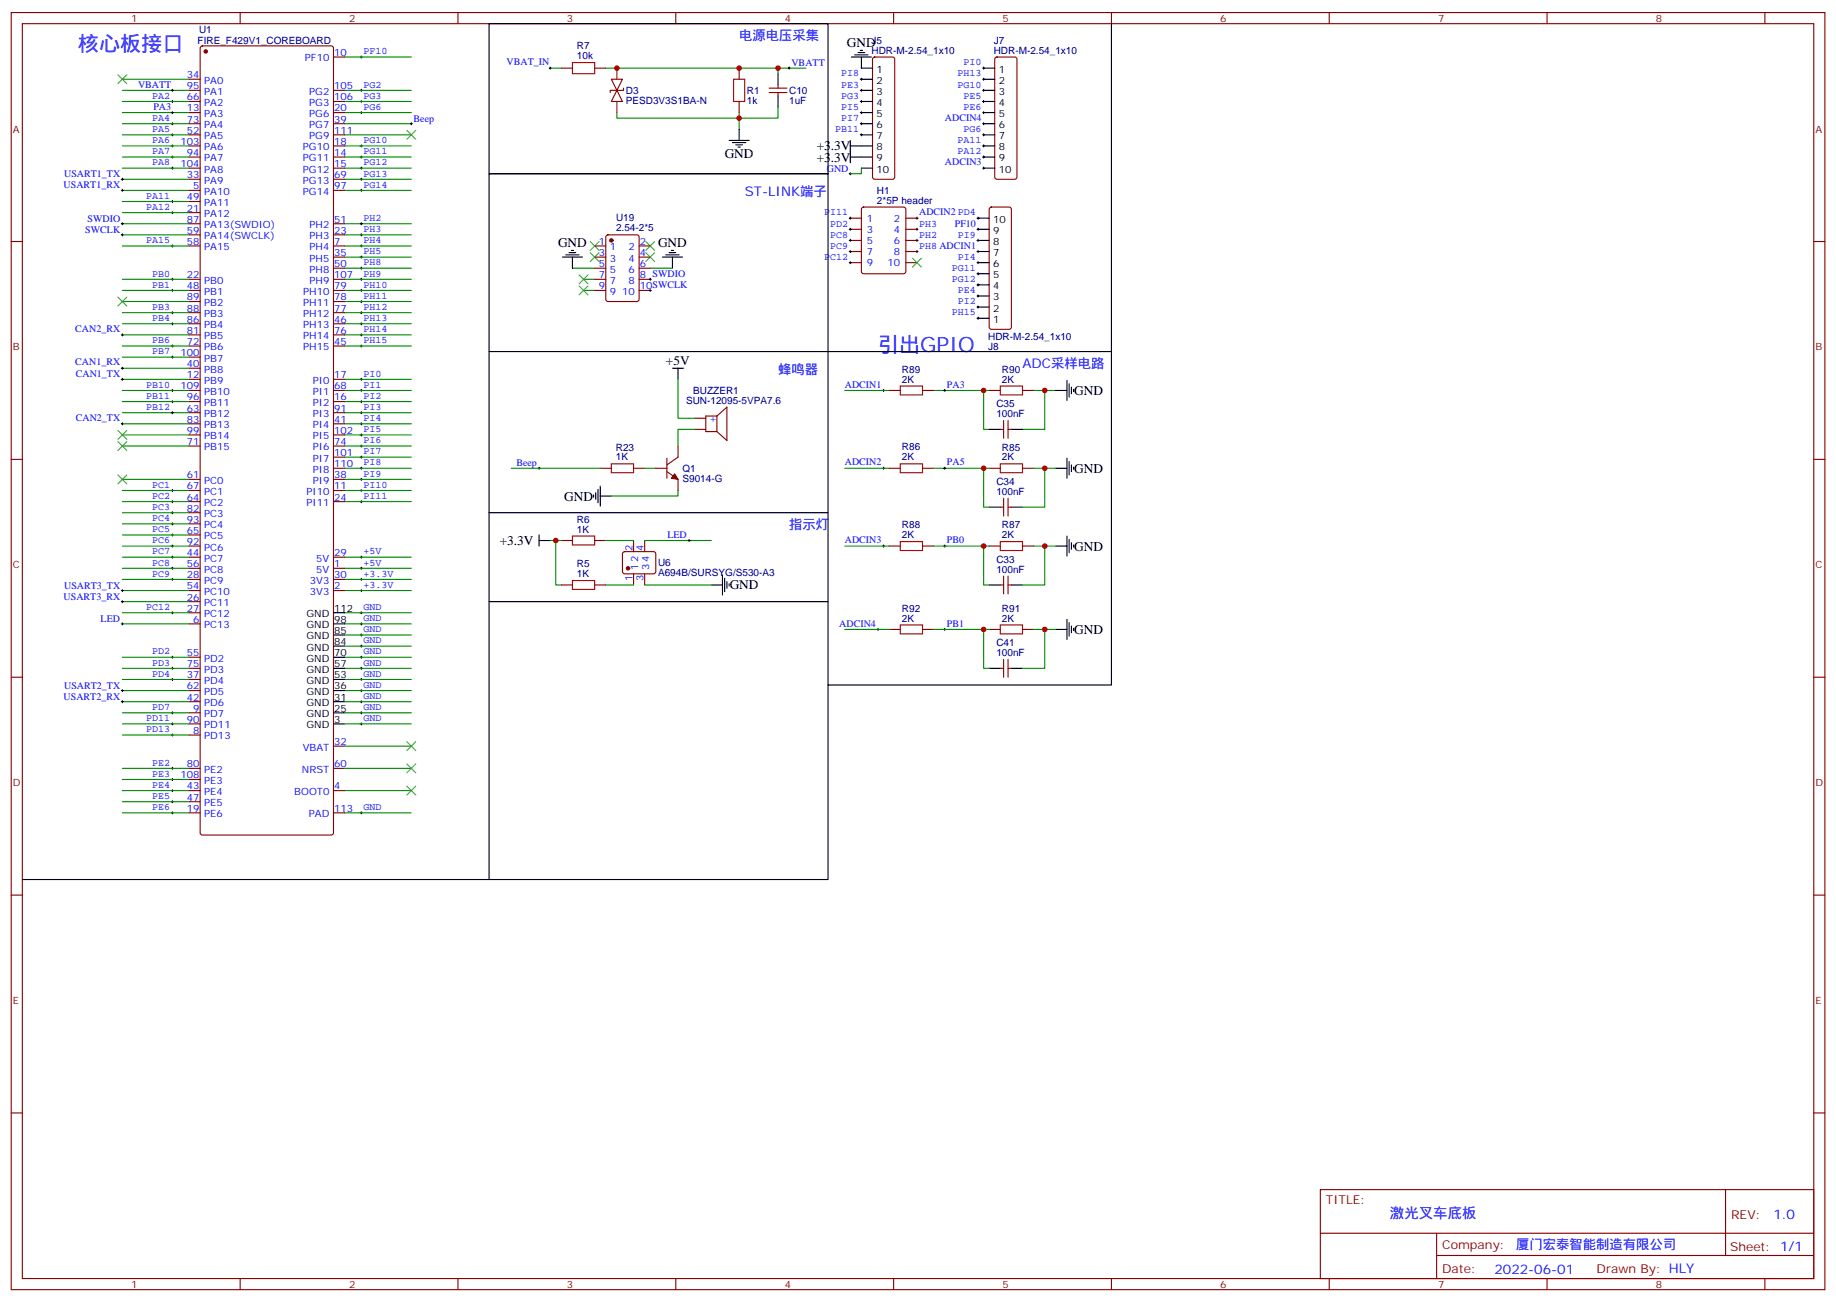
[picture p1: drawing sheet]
<svg xmlns="http://www.w3.org/2000/svg" width="583mm" height="413mm" viewBox="0 0 583 413" stroke-linecap="round" stroke-linejoin="round" font-family="sans-serif">
<g fill="none" stroke="#000" stroke-width=".32">
<path d="M114.3 18.1h.7M114.7 17.7v.8M54.4 35.7h.7M54.4 32.2h.7M54.4 28.7h.7M54.4 39.3h.7M54.7 28.3v.7M54.7 31.9v.7M54.7 35.4v.7M54.7 38.9v.7M114.3 35.7h.7M114.3 32.2h.7"/>
<path d="M114.3 28.7h.7M114.7 28.3v.7M114.7 31.9v.7M114.7 35.4v.7M130.2 39.3h.7M130.6 38.9v.7M174.3 21.6h.7M174.7 21.3v.7M250.2 21.6h.7M250.5 21.3v.7M273.1 35.7h.7M273.1 32.2h.7"/>
<path d="M273.1 28.7h.7M273.1 39.3h.7M273.1 25.2h.7M273.4 24.8v.7M273.4 28.3v.7M273.4 31.9v.7M273.4 35.4v.7M273.4 38.9v.7M311.9 35.7h.7M311.9 32.2h.7M311.9 28.7h.7M311.9 39.3h.7"/>
<path d="M311.9 21.6h.7M311.9 25.2h.7M312.2 21.3v.7M312.2 24.8v.7M312.2 28.3v.7M312.2 31.9v.7M312.2 35.4v.7M312.2 38.9v.7M38.5 56.9h.7M38.8 56.6v.7M54.4 53.4h.7M54.4 49.8h.7"/>
<path d="M54.4 46.3h.7M54.4 42.8h.7M54.7 42.4v.7M54.7 46v.7M54.7 49.5v.7M54.7 53v.7M114.3 56.9h.7M114.3 53.4h.7M114.3 49.8h.7M114.3 46.3h.7M114.7 46v.7M114.7 49.5v.7"/>
<path d="M114.7 53v.7M114.7 56.6v.7M269.6 55.1h.7M269.9 54.8v.7M273.1 42.8h.7M273.4 42.4v.7M311.9 53.4h.7M311.9 49.8h.7M311.9 46.3h.7M311.9 42.8h.7M312.2 42.4v.7M312.2 46v.7"/>
<path d="M312.2 49.5v.7M312.2 53v.7M38.5 74.5h.7M38.5 60.4h.7M38.5 71h.7M38.8 60.1v.7M38.8 70.7v.7M38.8 74.2v.7M54.4 78.1h.7M54.4 67.5h.7M54.4 64h.7M54.7 63.6v.7"/>
<path d="M54.7 67.1v.7M54.7 77.7v.7M114.3 78.1h.7M114.3 74.5h.7M114.3 60.4h.7M114.3 71h.7M114.7 60.1v.7M114.7 70.7v.7M114.7 74.2v.7M114.7 77.7v.7M269.6 69.3h.7M269.6 76.3h.7"/>
<path d="M269.6 72.8h.7M269.6 79.8h.7M269.9 68.9v.7M269.9 72.4v.7M269.9 76v.7M269.9 79.5v.7M290.7 69.3h.7M290.7 76.3h.7M290.7 72.8h.7M290.7 79.8h.7M291.1 68.9v.7M291.1 72.4v.7"/>
<path d="M291.1 76v.7M291.1 79.5v.7M310.1 69.3h.7M310.1 76.3h.7M310.1 72.8h.7M310.1 79.8h.7M310.5 68.9v.7M310.5 72.4v.7M310.5 76v.7M310.5 79.5v.7M54.4 99.2h.7M54.4 92.2h.7"/>
<path d="M54.4 88.7h.7M54.7 88.3v.7M54.7 91.8v.7M54.7 98.9v.7M114.3 99.2h.7M114.3 95.7h.7M114.3 92.2h.7M114.3 88.7h.7M114.3 85.1h.7M114.3 81.6h.7M114.7 81.2v.8M114.7 84.8v.7"/>
<path d="M114.7 88.3v.7M114.7 91.8v.7M114.7 95.4v.7M114.7 98.9v.7M206.1 92.2h.7M206.1 88.7h.7M206.4 88.3v.7M206.4 91.8v.7M269.6 83.4h.7M269.9 83v.7M310.1 83.4h.7M310.1 86.9h.7"/>
<path d="M310.1 90.4h.7M310.1 93.9h.7M310.1 97.5h.7M310.5 83v.7M310.5 86.5v.7M310.5 90.1v.7M310.5 93.6v.7M310.5 97.1v.7M38.5 106.3h.7M38.5 116.9h.7M38.8 105.9v.7M38.8 116.5v.7"/>
<path d="M54.4 109.8h.7M54.4 102.8h.7M54.4 113.3h.7M54.7 102.4v.7M54.7 109.5v.7M54.7 113v.7M114.3 109.8h.7M114.3 106.3h.7M114.3 102.8h.7M114.7 102.4v.7M114.7 105.9v.7M114.7 109.5v.7"/>
<path d="M310.1 101h.7M310.5 100.6v.8M38.5 134.5h.7M38.5 120.4h.7M38.8 120.1v.7M38.8 134.2v.7M54.4 131h.7M54.4 127.5h.7M54.4 123.9h.7M54.7 123.6v.7M54.7 127.1v.7M54.7 130.6v.7"/>
<path d="M114.3 138h.7M114.3 134.5h.7M114.3 131h.7M114.3 127.5h.7M114.3 123.9h.7M114.3 120.4h.7M114.7 120.1v.7M114.7 123.6v.7M114.7 127.1v.7M114.7 130.6v.7M114.7 134.2v.7M114.7 137.7v.7"/>
<path d="M280.1 123.9h.7M280.5 123.6v.7M299.5 123.9h.7M299.9 123.6v.7M54.4 159.2h.7M54.4 155.7h.7M54.7 155.3v.7M54.7 158.9v.7M114.3 159.2h.7M114.3 155.7h.7M114.3 152.2h.7M114.3 148.6h.7"/>
<path d="M114.3 145.1h.7M114.3 141.6h.7M114.7 141.2v.7M114.7 144.7v.8M114.7 148.3v.7M114.7 151.8v.7M114.7 155.3v.7M114.7 158.9v.7M170.8 148.6h.7M171.1 148.3v.7M280.1 148.6h.7M280.5 148.3v.7"/>
<path d="M299.5 148.6h.7M299.9 148.3v.7M54.4 176.8h.7M54.4 173.3h.7M54.4 169.8h.7M54.4 166.3h.7M54.4 162.7h.7M54.7 162.4v.7M54.7 165.9v.7M54.7 169.4v.7M54.7 173v.7M54.7 176.5v.7"/>
<path d="M114.3 176.8h.7M114.7 176.5v.7M218.4 171.6h.7M218.8 171.2v.7M280.1 173.3h.7M280.5 173v.7M299.5 173.3h.7M299.9 173v.7M38.5 198h.7M38.5 187.4h.7M38.5 191h.7M38.8 187.1v.7"/>
<path d="M38.8 190.6v.7M38.8 197.7v.7M54.4 194.5h.7M54.4 183.9h.7M54.4 180.4h.7M54.7 180v.7M54.7 183.6v.7M54.7 194.1v.7M114.3 198h.7M114.3 194.5h.7M114.3 187.4h.7M114.3 183.9h.7"/>
<path d="M114.3 180.4h.7M114.7 180v.7M114.7 183.6v.7M114.7 187.1v.7M114.7 194.1v.7M114.7 197.7v.7M278.4 199.8h.7M278.7 199.4v.7M299.5 199.8h.7M299.9 199.4v.7M38.5 219.2h.7M38.8 218.8v.7"/>
<path d="M54.4 215.7h.7M54.4 212.1h.7M54.4 208.6h.7M54.7 208.2v.8M54.7 211.8v.7M54.7 215.3v.7M114.3 219.2h.7M114.3 215.7h.7M114.3 212.1h.7M114.3 208.6h.7M114.3 205.1h.7M114.3 201.5h.7"/>
<path d="M114.7 201.2v.7M114.7 204.7v.7M114.7 208.2v.8M114.7 211.8v.7M114.7 215.3v.7M114.7 218.8v.7M38.5 222.7h.7M38.8 222.4v.7M54.4 229.8h.7M54.4 226.2h.7M54.4 233.3h.7M54.7 225.9v.7"/>
<path d="M54.7 229.4v.7M54.7 232.9v.7M114.3 229.8h.7M114.3 226.2h.7M114.3 222.7h.7M114.7 222.4v.7M114.7 225.9v.7M114.7 229.4v.7M54.4 258h.7M54.4 254.5h.7M54.4 250.9h.7M54.4 247.4h.7"/>
<path d="M54.4 243.9h.7M54.7 243.5v.7M54.7 247.1v.7M54.7 250.6v.7M54.7 254.1v.7M54.7 257.6v.7M114.3 258h.7M114.7 257.6v.7"/>
</g>
<g fill="none" stroke="#008700" stroke-width=".35">
<path d="M109.4 18.1h21.2M38.8 28.7h21.2M38.8 32.2h21.2M38.8 35.7h21.2M38.8 39.3h21.2M38.8 25.2h21.2M109.4 28.7h21.2M109.4 32.2h21.2M109.4 35.7h21.2M109.4 39.3h21.2M174.7 21.6h3.5M192.3 21.6h54.7v1.8"/>
<path d="M234.6 35.7v5.3M247 34v3.5h-51.2v-1.8M247 21.6h8.8M38.8 56.9h21.2M38.8 42.8h21.2M38.8 46.3h21.2M38.8 49.8h21.2M38.8 53.4h21.2M109.4 56.9h21.2M109.4 42.8h21.2M109.4 46.3h21.2M109.4 49.8h21.2"/>
<path d="M109.4 53.4h21.2M273.4 53.4v1.7h-3.5M38.8 60.4h21.2M38.8 71h21.2M38.8 74.5h21.2M38.8 78.1h21.2M38.8 64h21.2M38.8 67.5h21.2M109.4 60.4h21.2M109.4 71h21.2M109.4 74.5h21.2M109.4 78.1h21.2"/>
<path d="M38.8 99.2h21.2M38.8 88.7h21.2M38.8 92.2h21.2M38.8 95.7h21.2M109.4 99.2h21.2M109.4 81.6h21.2M109.4 85.1h21.2M109.4 88.7h21.2M109.4 92.2h21.2M109.4 95.7h21.2M181.7 85.1h7.1M185.2 88.7h3.6"/>
<path d="M185.2 92.2h3.6M206.4 85.1h7.1M38.8 106.3h21.2M38.8 109.8h21.2M38.8 102.8h21.2M38.8 116.9h21.2M38.8 113.3h21.2M109.4 106.3h21.2M109.4 109.8h21.2M109.4 102.8h21.2M38.8 120.4h21.2M38.8 123.9h21.2"/>
<path d="M38.8 127.5h21.2M38.8 131h21.2M38.8 134.5h21.2M38.8 138h21.2M109.4 120.4h21.2M109.4 123.9h21.2M109.4 127.5h21.2M109.4 131h21.2M109.4 134.5h21.2M109.4 138h21.2M215.2 120.4v12.4h5.3M220.5 136.3h-5.3v5.3"/>
<path d="M268.1 123.9h14.2M296.4 123.9h17.6M312.2 123.9v12.4h1.8M328.1 123.9h7.1M331.6 123.9v12.4h-7M38.8 155.7h21.2M38.8 159.2h21.2M38.8 152.2h21.2M38.8 141.6h21.2M109.4 155.7h21.2M109.4 159.2h21.2M109.4 148.6h21.2"/>
<path d="M109.4 152.2h21.2M109.4 141.6h21.2M109.4 145.1h21.2M162.3 148.6h28.2M204.6 148.6h3.6M215.2 155.7v1.7h-21.1M268.1 148.6h14.2M296.4 148.6h17.6M312.2 148.6v12.4h1.8M328.1 148.6h7.1M331.6 148.6v12.4h-7M38.8 176.8h21.2"/>
<path d="M38.8 162.7h21.2M38.8 166.3h21.2M38.8 169.8h21.2M38.8 173.3h21.2M109.4 176.8h21.2M174.7 171.6h3.5M176.4 171.6v14.1h1.8M192.3 171.6h8.8M204.6 171.6h21.2M268.1 173.3h14.2M296.4 173.3h17.6M312.2 173.3v12.4h1.8"/>
<path d="M328.1 173.3h7.1M331.6 173.3v12.4h-7M38.8 183.9h21.2M38.8 187.4h21.2M38.8 180.4h21.2M38.8 194.5h21.2M38.8 198h21.2M38.8 191h21.2M109.4 183.9h21.2M109.4 187.4h21.2M109.4 180.4h21.2M109.4 194.5h21.2"/>
<path d="M109.4 198h21.2M192.3 185.7h8.8M204.6 185.7h21.2M268.1 199.8h14.2M296.4 199.8h17.6M312.2 199.8v12.3h1.8M328.1 199.8h7.1M331.6 199.8v12.3h-7M38.8 208.6h21.2M38.8 212.1h21.2M38.8 215.7h21.2M38.8 219.2h21.2"/>
<path d="M109.4 201.5h21.2M109.4 205.1h21.2M109.4 208.6h21.2M109.4 212.1h21.2M109.4 215.7h21.2M109.4 219.2h21.2M38.8 222.7h21.2M38.8 226.2h21.2M38.8 229.8h21.2M38.8 233.3h21.2M109.4 222.7h21.2M109.4 226.2h21.2"/>
<path d="M109.4 229.8h21.2M109.4 236.8h21.2M38.8 258h21.2M38.8 250.9h21.2M38.8 243.9h21.2M38.8 247.4h21.2M38.8 254.5h21.2M109.4 258h21.2M109.4 250.9h21.2M109.4 243.9h21.2"/>
</g>
<g fill="none" stroke="#870000" stroke-width=".35">
<path d="M3.6 4h575.7v405.3h-575.7zM7.1 7.5h568.7v398.3h-568.7zM63.8 14.8l.4-.2h41l.5 .2 .2 .5v249l-.3 .5-.4 .2h-41l-.5-.2-.2-.5v-249zM76.2 4v3.5M105.9 18.1h3.5M145.4 4v3.5M214.5 4v3.5M277.2 18.3l.5-.2h5.6l.5 .2 .2 .5v37.4l-.2 .5-.5 .2h-5.6l-.5-.2-.2-.5v-37.4zM283.7 4v3.5M316 18.3l.5-.2h5.6l.5 .2 .2 .5v37.4l-.2 .5-.5 .2h-5.6l-.5-.2-.2-.5v-37.4zM352.8 4v3.5M422 4v3.5"/>
<path d="M491.1 4v3.5M560.2 4v3.5M60 25.2h3.5M60 28.7h3.5M60 32.2h3.5M60 35.7h3.5M60 39.3h3.5M105.9 28.7h3.5M105.9 32.2h3.5M105.9 35.7h3.5M105.9 39.3h3.5M178.2 21.6h3.5"/>
<path d="M188.8 21.6h3.5M194.1 25.2h3.5l-1.8 3.5zM195.8 28.7l1.8 3.5h-3.5zM197.9 28v.7h-4.2v.7M234.6 21.6v3.6M234.6 32.2v3.5M244.2 29.4h5.6M244.2 28h5.6M247 26.9v1.1M247 29.4v1M60 42.8h3.5M60 46.3h3.5"/>
<path d="M60 49.8h3.5M60 53.4h3.5M60 56.9h3.5M105.9 42.8h3.5M105.9 46.3h3.5M105.9 49.8h3.5M105.9 53.4h3.5M105.9 56.9h3.5M3.6 76.7h3.5M60 60.4h3.5M60 64h3.5M60 67.5h3.5"/>
<path d="M60 71h3.5M60 74.5h3.5M60 78.1h3.5M105.9 60.4h3.5M105.9 71h3.5M105.9 74.5h3.5M105.9 78.1h3.5M188.8 78.1h3.5M192.5 74.7l.5-.2h9.2l.6 .5 .1 20-.5 .7h-9.4l-.6-.5-.1-20zM202.9 78.1h3.5M269.9 69.3h3.5M269.9 72.8h3.5"/>
<path d="M269.9 76.3h3.5M269.9 79.8h3.5M273.7 65.9l.4-.2h12.7l.7 .5v20l-.4 .6-13 .1-.6-.5-.1-20zM287.5 69.3h3.6M287.5 72.8h3.6M287.5 76.3h3.6M287.5 79.8h3.6M314.2 65.9l.5-.2h5.7l.5 .2 .2 .5v37.4l-.3 .5-.4 .2h-5.7l-.5-.2-.2-.5v-37.4zM575.8 76.7h3.5M60 88.7h3.5M60 92.2h3.5M60 95.7h3.5"/>
<path d="M60 99.2h3.5M105.9 88.7h3.5M105.9 92.2h3.5M105.9 95.7h3.5M105.9 99.2h3.5M105.9 85.1h3.5M105.9 81.6h3.5M188.8 88.7h3.5M188.8 92.2h3.5M188.8 85.1h3.5M188.8 81.6h3.5M202.9 88.7h3.5"/>
<path d="M202.9 92.2h3.5M202.9 85.1h3.5M202.9 81.6h3.5M269.9 83.4h3.5M287.5 83.4h3.6M60 102.8h3.5M60 106.3h3.5M60 109.8h3.5M60 113.3h3.5M60 116.9h3.5M105.9 102.8h3.5M105.9 106.3h3.5"/>
<path d="M105.9 109.8h3.5M60 120.4h3.5M60 123.9h3.5M60 127.5h3.5M60 131h3.5M60 134.5h3.5M60 138h3.5M105.9 120.4h3.5M105.9 123.9h3.5M105.9 127.5h3.5M105.9 131h3.5M105.9 134.5h3.5"/>
<path d="M105.9 138h3.5M220.5 132.8h3.5M220.5 136.3h3.5M227.6 132l3.2-2.8v10.6l-3.2-2.8M227.6 132v5M227.6 132h-3.6v5h3.6M282.3 123.9h3.5M292.8 123.9h3.6M314 123.9h3.5M317.5 136.3h1.1M318.6 133.5v5.6M320 136.3h1.1"/>
<path d="M320 133.5v5.6M324.6 123.9h3.5M3.6 145.8h3.5M60 141.6h3.5M60 152.2h3.5M60 155.7h3.5M60 159.2h3.5M105.9 141.6h3.5M105.9 152.2h3.5M105.9 155.7h3.5M105.9 159.2h3.5M105.9 148.6h3.5"/>
<path d="M105.9 145.1h3.5M190.5 148.6h3.6M201.1 148.6h3.5M208.2 148.6h3.5M211.7 145.5v6.3M211.7 149.7l3.5 2.5v3.5M215.2 141.6v3.5l-3.5 2.5M282.3 148.6h3.5M292.8 148.6h3.6M314 148.6h3.5M318.6 158.2v5.6M320 158.2v5.6"/>
<path d="M324.6 148.6h3.5M575.8 145.8h3.5M60 162.7h3.5M60 166.3h3.5M60 169.8h3.5M60 173.3h3.5M60 176.8h3.5M105.9 176.8h3.5M178.2 171.6h3.5M188.8 171.6h3.5M197.8 175.3l.5-.2h9.4l.5 .7-.1 5.9-.6 .4h-9.5l-.4-.7v-5.6zM201.1 171.6v3.5"/>
<path d="M204.6 171.6v3.5M282.3 173.3h3.5M292.8 173.3h3.6M314 173.3h3.5M317.5 161h1.1M320 161h1.1M324.6 173.3h3.5M60 180.4h3.5M60 183.9h3.5M60 187.4h3.5M60 191h3.5M60 194.5h3.5"/>
<path d="M60 198h3.5M105.9 180.4h3.5M105.9 183.9h3.5M105.9 187.4h3.5M178.2 185.7h3.5M188.8 185.7h3.5M201.1 182.1v3.6M204.6 182.1v3.6M282.3 199.8h3.5M292.8 199.8h3.6M314 199.8h3.5M317.5 185.7h1.1"/>
<path d="M318.6 182.8v5.7M320 185.7h1.1M320 182.8v5.7M324.6 199.8h3.5M3.6 214.9h3.5M60 208.6h3.5M60 212.1h3.5M60 215.7h3.5M60 219.2h3.5M317.5 212.1h1.1M318.6 209.3v5.6M320 212.1h1.1"/>
<path d="M320 209.3v5.6M575.8 214.9h3.5M60 222.7h3.5M60 226.2h3.5M60 229.8h3.5M60 233.3h3.5M105.9 236.8h3.5M60 243.9h3.5M60 247.4h3.5M60 250.9h3.5M60 254.5h3.5M60 258h3.5"/>
<path d="M105.9 243.9h3.5M105.9 250.9h3.5M105.9 258h3.5M3.6 284.1h3.5M575.8 284.1h3.5M3.6 353.2h3.5M575.8 353.2h3.5M419.1 377.6h156.7v28.2h-156.7zM547.8 377.6v20.9M419.2 391.4h156.4M456 398.5h119.6M456 391.4v14.1"/>
<path d="M76.2 405.8v3.5M145.4 405.8v3.5M214.5 405.8v3.5M283.7 405.8v3.5M352.8 405.8v3.5M422 405.8v3.5M491.1 405.8v3.5M560.2 405.8v3.5"/>
</g>
<g fill="#870000" stroke="#870000" stroke-width=".35">
<path d="M214.2 150.4l1 1.8-2.1-.4z"/>
<circle cx="65.3" cy="16.3" r=".53"/>
<circle cx="199.4" cy="180.4" r=".53"/>
<circle cx="194.1" cy="76.3" r=".53"/>
</g>
<g fill="none" stroke="#000" stroke-width=".35">
<path d="M155.3 7.5h107.6v47.6h-107.6zM270.3 18.1h6.3M271.3 17.4h4.3M272.4 16.7h2.1M273.1 16h.7M273.4 18.1v3.5h3.6M352.8 7.5v104.1h-197.5M247 23.4v3.5M247 30.4v3.6M273.4 25.2h3.6M273.4 28.7h3.6M273.4 32.2h3.6"/>
<path d="M273.4 35.7h3.6M273.4 39.3h3.6M312.2 21.6h3.6M312.2 25.2h3.6M312.2 28.7h3.6M312.2 32.2h3.6M312.2 35.7h3.6M312.2 39.3h3.6M155.3 55.1h107.6v107.6h-107.6zM231.5 44.6h6.3M232.5 45.3h4.2M233.6 46h2.1"/>
<path d="M234.3 46.7h.7M234.6 41v3.6M269.9 46.3h7.1M269.9 49.8h7.1M269.9 44.6v7M273.4 42.8h3.6M273.4 53.4h3.6M312.2 42.8h3.6M312.2 46.3h3.6M312.2 49.8h3.6M312.2 53.4h3.6M181.4 79.5h.7"/>
<path d="M213.1 79.5h.7M310.5 79.8h3.5M310.5 76.3h3.5M310.5 72.8h3.5M310.5 69.3h3.5M178.5 81.6h6.4M179.6 80.9h4.2M180.7 80.2h2.1M181.7 81.6v3.5M210.3 81.6h6.3M211.3 80.9h4.3M212.4 80.2h2.1"/>
<path d="M213.5 81.6v3.5M310.5 97.5h3.5M310.5 93.9h3.5M310.5 90.4h3.5M310.5 86.9h3.5M310.5 83.4h3.5M213.5 116.9h3.5M215.2 116.9v3.5M310.5 101h3.5M352.8 111.6v105.8h-89.9M314 136.3h3.5M321.1 136.3h3.5"/>
<path d="M335.2 123.9h3.5M338.7 120.8v6.3M339.4 121.8v4.2M340.1 122.9v2.1M340.8 123.6v.7M188.4 157.1v.7M189.1 156.4v2.1M189.8 155.3v4.3M190.5 157.4h3.6M190.5 154.3v6.3M335.2 148.6h3.5M338.7 145.5v6.3"/>
<path d="M339.4 146.5v4.2M340.1 147.6v2.1M340.8 148.3v.7M155.3 162.7v116.5h107.6v-116.5M171.1 171.6h3.6M171.1 169.8v3.5M314 161h3.5M321.1 161h3.5M335.2 173.3h3.5M338.7 170.1v6.4M339.4 171.2v4.2M340.1 172.3v2.1"/>
<path d="M340.8 173v.7M105.9 198h3.5M105.9 194.5h3.5M155.3 191h107.6M225.8 185.7h3.5M229.3 182.5v6.3M230 183.6v4.2M230.8 184.6v2.1M231.5 185.3v.7M314 185.7h3.5M321.1 185.7h3.5M335.2 199.8h3.5"/>
<path d="M338.7 196.6v6.4M339.4 197.7v4.2M340.1 198.7v2.1M340.8 199.4v.7M105.9 219.2h3.5M105.9 215.7h3.5M105.9 212.1h3.5M105.9 208.6h3.5M105.9 205.1h3.5M105.9 201.5h3.5M314 212.1h3.5M321.1 212.1h3.5"/>
<path d="M105.9 229.8h3.5M105.9 226.2h3.5M105.9 222.7h3.5M7.1 279.2h148.2"/>
</g>
<path d="M195.8 21.6v3.6M195.8 32.2v3.5" fill="none" stroke="#8c2424" stroke-width=".35"/>
<g fill="none" stroke="#a10000" stroke-width=".35">
<path d="M181.7 19.9h7.1v3.5h-7.1zM232.9 25.2h3.5v7h-3.5zM285.8 122.5h7v2.8h-7zM317.5 122.5h7.1v2.8h-7.1zM194.1 147.2h7v2.8h-7zM285.8 147.2h7v2.8h-7zM317.5 147.2h7.1v2.8h-7.1zM181.7 170.1h7.1v2.9h-7.1zM285.8 171.9h7v2.8h-7zM317.5 171.9h7.1v2.8h-7.1zM181.7 184.3h7.1v2.8h-7.1zM285.8 198.4h7v2.8h-7z"/>
<path d="M317.5 198.4h7.1v2.8h-7.1z"/>
</g>
<g fill="none" stroke="#3c3" stroke-width=".35">
<path d="M37.4 23.7l2.9 2.9M40.3 23.7l-2.9 2.9M129.2 41.4l2.8 2.8M132 41.4l-2.8 2.8M187.4 76.7l2.8 2.8M190.2 76.7l-2.8 2.8M205 76.7l2.8 2.8M207.8 76.7l-2.8 2.8M37.4 94.3l2.9 2.8M40.3 94.3l-2.9 2.8M183.8 90.8l2.9 2.8M183.8 87.2l2.9 2.9"/>
<path d="M186.7 90.8l-2.9 2.8M186.7 87.2l-2.9 2.9M187.4 80.2l2.8 2.8M190.2 80.2l-2.8 2.8M205 80.2l2.8 2.8M207.8 80.2l-2.8 2.8M289.7 82l2.8 2.8M292.5 82l-2.8 2.8M37.4 136.6l2.9 2.9M40.3 136.6l-2.9 2.9M37.4 150.7l2.9 2.9M37.4 140.2l2.9 2.8"/>
<path d="M40.3 150.7l-2.9 2.9M40.3 140.2l-2.9 2.8M129.2 235.4l2.8 2.8M132 235.4l-2.8 2.8M129.2 249.5l2.8 2.8M129.2 242.5l2.8 2.8M132 249.5l-2.8 2.8M132 242.5l-2.8 2.8"/>
</g>
<g fill="#c00">
<circle cx="247" cy="21.6" r=".88"/>
<circle cx="234.6" cy="37.5" r=".88"/>
<circle cx="195.8" cy="21.6" r=".88"/>
<circle cx="176.4" cy="171.6" r=".88"/>
<circle cx="312.2" cy="199.8" r=".88"/>
<circle cx="331.6" cy="199.8" r=".88"/>
<circle cx="312.2" cy="173.3" r=".88"/>
<circle cx="331.6" cy="173.3" r=".88"/>
<circle cx="312.2" cy="148.6" r=".88"/>
<circle cx="331.6" cy="148.6" r=".88"/>
<circle cx="331.6" cy="123.9" r=".88"/>
<circle cx="312.2" cy="123.9" r=".88"/>
<circle cx="234.6" cy="21.6" r=".88"/>
</g>
<g font-size="6.7" fill="#00f">
<text x="24.7" y="16.3">核心板接口</text>
<text x="278.7" y="111.6">引出GPIO</text>
</g>
<text font-size="4.6" fill="#00f" x="441.2" y="386.6">激光叉车底板</text>
<g font-size="4.2" fill="#00f">
<text x="234.6" y="12.8">电源电压采集</text>
<text x="236.4" y="62.2">ST-LINK端子</text>
<text x="247" y="118.6">蜂鸣器</text>
<text x="324.6" y="116.9">ADC采样电路</text>
<text x="250.5" y="168">指示灯</text>
<text x="562.9" y="386.8">1.0</text>
<text x="481.3" y="396.4">厦门宏泰智能制造有限公司</text>
<text x="474.4" y="404.2">2022-06-01</text>
</g>
<g font-size="4.2">
<text x="268.9" y="14.9">GND</text>
<text x="259.3" y="47.8">+3.3V</text>
<text x="230" y="50.2">GND</text>
<text x="259.3" y="51.3">+3.3V</text>
<text x="177.1" y="78.4">GND</text>
<text x="208.9" y="78.4">GND</text>
<text x="211.4" y="115.8">+5V</text>
<text x="341" y="125.3">GND</text>
<text x="341" y="150">GND</text>
<text x="179.1" y="158.9">GND</text>
<text x="158.7" y="173">+3.3V</text>
<text x="341" y="174.7">GND</text>
<text x="231.6" y="187.1">GND</text>
<text x="341" y="201.2">GND</text>
</g>
<g font-size="3.9" fill="#800">
<text x="420.9" y="382.2">TITLE:</text>
<text x="549.5" y="386.8">REV:</text>
<text x="457.8" y="396.4">Company:</text>
<text x="549.2" y="397">Sheet: 1/1</text>
<text x="457.8" y="404">Date:</text>
<text x="506.8" y="404.1">Drawn By: HLY</text>
</g>
<g font-size="3.2" fill="#800">
<text x="41.7" y="7">1</text>
<text x="110.8" y="7">2</text>
<text x="180" y="7">3</text>
<text x="249.1" y="7">4</text>
<text x="318.2" y="7">5</text>
<text x="387.4" y="7">6</text>
<text x="456.5" y="7">7</text>
<text x="525.7" y="7">8</text>
<text x="4.1" y="42.1">A</text>
<text x="576.3" y="42.1">A</text>
<text x="4.1" y="111.2">B</text>
<text x="576.3" y="111.2">B</text>
<text x="4.1" y="180.4">C</text>
<text x="576.3" y="180.4">C</text>
<text x="4.1" y="249.5">D</text>
<text x="576.3" y="249.5">D</text>
<text x="4.1" y="318.7">E</text>
<text x="576.3" y="318.7">E</text>
<text x="41.7" y="408.8">1</text>
<text x="110.8" y="408.8">2</text>
<text x="180" y="408.8">3</text>
<text x="249.1" y="408.8">4</text>
<text x="318.2" y="408.8">5</text>
<text x="387.4" y="408.8">6</text>
<text x="456.5" y="408.8">7</text>
<text x="525.7" y="408.8">8</text>
</g>
<g font-size="3.2" fill="#000080">
<text x="63.2" y="10.5">U1</text>
<text x="62.7" y="14">FIRE_F429V1_COREBOARD</text>
<text x="183.1" y="15.6">R7</text>
<text x="276.6" y="17">HDR-M-2.54_1x10</text>
<text x="276.6" y="13.9">J5</text>
<text x="315.4" y="17">HDR-M-2.54_1x10</text>
<text x="315.4" y="13.9">J7</text>
<text x="183.1" y="18.8">10k</text>
<text x="198.7" y="29.8">D3</text>
<text x="237.1" y="29.8">R1</text>
<text x="250.5" y="29.8">C10</text>
<text x="198.6" y="33">PESD3V3S1BA-N</text>
<text x="237.1" y="33">1k</text>
<text x="250.5" y="33">1uF</text>
<text x="278.4" y="64.7">2*5P header</text>
<text x="278.4" y="61.5">H1</text>
<text x="195.6" y="70.2">U19</text>
<text x="195.6" y="73.4">2.54-2*5</text>
<text x="313.7" y="108.1">HDR-M-2.54_1x10</text>
<text x="313.7" y="111.2">J8</text>
<text x="286.3" y="118.3">R89</text>
<text x="318" y="118.3">R90</text>
<text x="220.1" y="125.1">BUZZER1</text>
<text x="286.3" y="121.5">2K</text>
<text x="318" y="121.5">2K</text>
<text x="217.8" y="128.2">SUN-12095-5VPA7.6</text>
<text x="316.3" y="129.3">C35</text>
<text x="316.3" y="132.4">100nF</text>
<text x="195.5" y="143">R23</text>
<text x="286.3" y="143">R86</text>
<text x="318" y="143">R85</text>
<text x="195.5" y="146.2">1K</text>
<text x="216.6" y="149.8">Q1</text>
<text x="286.3" y="146.2">2K</text>
<text x="318" y="146.2">2K</text>
<text x="216.6" y="152.9">S9014-G</text>
<text x="316.3" y="154">C34</text>
<text x="316.3" y="157.1">100nF</text>
<text x="183.1" y="166">R6</text>
<text x="286.3" y="167.7">R88</text>
<text x="318" y="167.7">R87</text>
<text x="183.1" y="169.1">1K</text>
<text x="286.3" y="170.9">2K</text>
<text x="318" y="170.9">2K</text>
<text x="208.9" y="179.7">U6</text>
<text x="316.3" y="178.7">C33</text>
<text x="183.1" y="183.2">1K</text>
<text x="183.1" y="180.1">R5</text>
<text x="208.9" y="182.9">A694B/SURSYG/S530-A3</text>
<text x="316.3" y="181.8">100nF</text>
<text x="286.3" y="197.3">2K</text>
<text x="286.3" y="194.1">R92</text>
<text x="318" y="197.3">2K</text>
<text x="318" y="194.2">R91</text>
<text x="316.3" y="208.2">100nF</text>
<text x="316.3" y="205.1">C41</text>
</g>
<g font-size="3.2" fill="#00f">
<text x="106" y="17.7">10</text>
<text x="115.4" y="17.2">PF10</text>
<text x="96.8" y="19.5">PF10</text>
<text x="160.8" y="20.7">VBAT_IN</text>
<text x="251.2" y="21">VBATT</text>
<text x="305.8" y="20.7">PI0</text>
<text x="43.8" y="28">VBATT</text>
<text x="59.3" y="24.8">34</text>
<text x="59.3" y="28.3">95</text>
<text x="64.8" y="26.6">PA0</text>
<text x="106" y="28.3">105</text>
<text x="115.4" y="27.8">PG2</text>
<text x="267" y="27.8">PE3</text>
<text x="267" y="24.3">PI8</text>
<text x="303.9" y="24.3">PH13</text>
<text x="303.9" y="27.8">PG10</text>
<text x="48.3" y="31.3">PA2</text>
<text x="48.7" y="34.9">PA3</text>
<text x="59.3" y="31.9">66</text>
<text x="59.3" y="35.4">13</text>
<text x="64.8" y="30.1">PA1</text>
<text x="64.8" y="33.6">PA2</text>
<text x="98.2" y="33.6">PG3</text>
<text x="98.2" y="30.1">PG2</text>
<text x="106" y="35.4">20</text>
<text x="106" y="31.9">106</text>
<text x="115.4" y="34.9">PG6</text>
<text x="115.4" y="31.3">PG3</text>
<text x="267" y="34.9">PI5</text>
<text x="267" y="31.3">PG3</text>
<text x="305.8" y="31.3">PE5</text>
<text x="305.8" y="34.9">PE6</text>
<text x="48.3" y="41.9">PA5</text>
<text x="48.3" y="38.4">PA4</text>
<text x="59.3" y="38.9">73</text>
<text x="64.8" y="37.1">PA3</text>
<text x="64.8" y="40.7">PA4</text>
<text x="98.2" y="40.7">PG7</text>
<text x="98.2" y="37.1">PG6</text>
<text x="106" y="38.9">39</text>
<text x="131.3" y="38.6">Beep</text>
<text x="265.1" y="41.9">PB11</text>
<text x="267" y="38.4">PI7</text>
<text x="299.9" y="38.4">ADCIN4</text>
<text x="305.8" y="41.9">PG6</text>
<text x="48.3" y="45.4">PA6</text>
<text x="57.3" y="46">103</text>
<text x="59.3" y="42.4">52</text>
<text x="64.8" y="44.2">PA5</text>
<text x="64.8" y="47.7">PA6</text>
<text x="96.2" y="47.7">PG10</text>
<text x="98.2" y="44.2">PG9</text>
<text x="106" y="46">18</text>
<text x="106" y="42.4">111</text>
<text x="115.4" y="45.4">PG10</text>
<text x="303.9" y="45.4">PA11</text>
<text x="48.3" y="52.5">PA8</text>
<text x="48.3" y="49">PA7</text>
<text x="57.3" y="53">104</text>
<text x="59.3" y="49.5">94</text>
<text x="64.8" y="51.3">PA7</text>
<text x="96.2" y="51.3">PG11</text>
<text x="106" y="53">15</text>
<text x="106" y="49.5">14</text>
<text x="115.4" y="52.5">PG12</text>
<text x="115.4" y="49">PG11</text>
<text x="299.9" y="52.5">ADCIN3</text>
<text x="303.9" y="49">PA12</text>
<text x="20.2" y="59.8">USART1_RX</text>
<text x="20.4" y="56.3">USART1_TX</text>
<text x="59.3" y="56.6">33</text>
<text x="64.8" y="54.8">PA8</text>
<text x="64.8" y="58.3">PA9</text>
<text x="96.2" y="58.3">PG13</text>
<text x="96.2" y="54.8">PG12</text>
<text x="106" y="56.6">69</text>
<text x="115.4" y="59.5">PG14</text>
<text x="115.4" y="56">PG13</text>
<text x="262.5" y="54.5">GND</text>
<text x="46.4" y="63.1">PA11</text>
<text x="59.3" y="63.6">49</text>
<text x="61.3" y="60.1">5</text>
<text x="64.8" y="61.8">PA10</text>
<text x="64.8" y="65.4">PA11</text>
<text x="96.2" y="61.8">PG14</text>
<text x="106" y="60.1">97</text>
<text x="27.8" y="70.4">SWDIO</text>
<text x="46.4" y="66.6">PA12</text>
<text x="59.3" y="67.1">21</text>
<text x="59.3" y="70.7">87</text>
<text x="64.8" y="68.9">PA12</text>
<text x="106" y="70.7">51</text>
<text x="115.4" y="70.1">PH2</text>
<text x="261.6" y="68.4">PI11</text>
<text x="263.5" y="71.9">PD2</text>
<text x="275.2" y="70.3">1</text>
<text x="283.8" y="70.3">2</text>
<text x="291.8" y="71.9">PH3</text>
<text x="291.8" y="68.4">ADCIN2 PD4</text>
<text x="303.1" y="71.9">PF10</text>
<text x="27.1" y="73.9">SWCLK</text>
<text x="46.4" y="77.2">PA15</text>
<text x="59.3" y="74.2">59</text>
<text x="59.3" y="77.7">58</text>
<text x="64.8" y="72.4">PA13(SWDIO)</text>
<text x="64.8" y="76">PA14(SWCLK)</text>
<text x="98.2" y="76">PH3</text>
<text x="98.2" y="72.4">PH2</text>
<text x="106" y="77.7">7</text>
<text x="106" y="74.2">23</text>
<text x="115.4" y="77.2">PH4</text>
<text x="115.4" y="73.7">PH3</text>
<text x="190.1" y="77.7">1</text>
<text x="203.1" y="77.7">2</text>
<text x="263.5" y="75.4">PC8</text>
<text x="275.2" y="73.8">3</text>
<text x="275.2" y="77.4">5</text>
<text x="283.8" y="73.8">4</text>
<text x="283.8" y="77.4">6</text>
<text x="291.8" y="75.4">PH2</text>
<text x="304.1" y="75.4">PI9</text>
<text x="64.8" y="79.5">PA15</text>
<text x="98.2" y="83">PH5</text>
<text x="98.2" y="79.5">PH4</text>
<text x="106" y="81.2">35</text>
<text x="115.4" y="80.7">PH5</text>
<text x="190.1" y="81.2">3</text>
<text x="193.6" y="79.5">1</text>
<text x="193.6" y="83">3</text>
<text x="199.6" y="83">4</text>
<text x="199.6" y="79.5">2</text>
<text x="203.1" y="81.2">4</text>
<text x="261.6" y="82.5">PC12</text>
<text x="263.5" y="79">PC9</text>
<text x="275.2" y="80.9">7</text>
<text x="283.8" y="80.9">8</text>
<text x="291.8" y="79">PH8 ADCIN1</text>
<text x="304.1" y="82.5">PI4</text>
<text x="48.3" y="87.8">PB0</text>
<text x="59.3" y="88.3">22</text>
<text x="98.2" y="86.5">PH8</text>
<text x="106" y="88.3">107</text>
<text x="106" y="84.8">50</text>
<text x="115.4" y="87.8">PH9</text>
<text x="115.4" y="84.2">PH8</text>
<text x="190.1" y="84.8">5</text>
<text x="190.1" y="88.3">7</text>
<text x="193.6" y="86.5">5</text>
<text x="199.6" y="86.5">6</text>
<text x="203.1" y="88.3">8 SWDIO</text>
<text x="203.1" y="84.8">6</text>
<text x="275.2" y="84.4">9</text>
<text x="281.8" y="84.4">10</text>
<text x="302.2" y="86">PG11</text>
<text x="302.2" y="89.5">PG12</text>
<text x="48.3" y="91.3">PB1</text>
<text x="59.3" y="91.8">48</text>
<text x="59.3" y="95.4">89</text>
<text x="64.8" y="90.1">PB0</text>
<text x="64.8" y="93.6">PB1</text>
<text x="96.2" y="93.6">PH10</text>
<text x="98.2" y="90.1">PH9</text>
<text x="106" y="95.4">78</text>
<text x="106" y="91.8">79</text>
<text x="115.4" y="94.8">PH11</text>
<text x="115.4" y="91.3">PH10</text>
<text x="190.1" y="91.8">9</text>
<text x="193.6" y="90.1">7</text>
<text x="193.6" y="93.6">9</text>
<text x="197.5" y="93.6">10</text>
<text x="199.6" y="90.1">8</text>
<text x="203.1" y="91.8">10SWCLK</text>
<text x="304.1" y="93.1">PE4</text>
<text x="48.3" y="101.9">PB4</text>
<text x="48.3" y="98.4">PB3</text>
<text x="59.3" y="98.9">88</text>
<text x="64.8" y="97.1">PB2</text>
<text x="64.8" y="100.6">PB3</text>
<text x="96.2" y="100.6">PH12</text>
<text x="96.2" y="97.1">PH11</text>
<text x="106" y="98.9">77</text>
<text x="115.4" y="101.9">PH13</text>
<text x="115.4" y="98.4">PH12</text>
<text x="302.2" y="100.1">PH15</text>
<text x="304.1" y="96.6">PI2</text>
<text x="23.9" y="105.4">CAN2_RX</text>
<text x="59.3" y="102.4">86</text>
<text x="59.3" y="105.9">81</text>
<text x="64.8" y="104.2">PB4</text>
<text x="64.8" y="107.7">PB5</text>
<text x="96.2" y="107.7">PH14</text>
<text x="96.2" y="104.2">PH13</text>
<text x="106" y="105.9">76</text>
<text x="106" y="102.4">46</text>
<text x="115.4" y="105.4">PH14</text>
<text x="48.3" y="112.5">PB7</text>
<text x="48.3" y="108.9">PB6</text>
<text x="57.3" y="113">100</text>
<text x="59.3" y="109.5">72</text>
<text x="64.8" y="111.2">PB6</text>
<text x="96.2" y="111.2">PH15</text>
<text x="106" y="109.5">45</text>
<text x="115.4" y="108.9">PH15</text>
<text x="23.9" y="116">CAN1_RX</text>
<text x="24.1" y="119.5">CAN1_TX</text>
<text x="59.3" y="116.5">40</text>
<text x="64.8" y="114.8">PB7</text>
<text x="64.8" y="118.3">PB8</text>
<text x="115.4" y="119.5">PI0</text>
<text x="46.4" y="123">PB10</text>
<text x="57.3" y="123.6">109</text>
<text x="59.3" y="120.1">12</text>
<text x="64.8" y="121.8">PB9</text>
<text x="64.8" y="125.3">PB10</text>
<text x="99.3" y="125.3">PI1</text>
<text x="99.3" y="121.8">PI0</text>
<text x="106" y="123.6">68</text>
<text x="106" y="120.1">17</text>
<text x="115.4" y="123">PI1</text>
<text x="268.2" y="123">ADCIN1</text>
<text x="300.6" y="123">PA3</text>
<text x="46.4" y="126.6">PB11</text>
<text x="46.4" y="130.1">PB12</text>
<text x="59.3" y="127.1">96</text>
<text x="59.3" y="130.6">63</text>
<text x="64.8" y="128.9">PB11</text>
<text x="99.3" y="128.9">PI2</text>
<text x="106" y="130.6">91</text>
<text x="106" y="127.1">16</text>
<text x="115.4" y="130.1">PI3</text>
<text x="115.4" y="126.6">PI2</text>
<text x="24.1" y="133.6">CAN2_TX</text>
<text x="59.3" y="134.2">83</text>
<text x="59.3" y="137.7">99</text>
<text x="64.8" y="132.4">PB12</text>
<text x="64.8" y="135.9">PB13</text>
<text x="99.3" y="135.9">PI4</text>
<text x="99.3" y="132.4">PI3</text>
<text x="106" y="137.7">102</text>
<text x="106" y="134.2">41</text>
<text x="115.4" y="137.2">PI5</text>
<text x="115.4" y="133.6">PI4</text>
<text x="225.1" y="133.8">+</text>
<text x="59.3" y="141.2">71</text>
<text x="64.8" y="139.5">PB14</text>
<text x="64.8" y="143">PB15</text>
<text x="99.3" y="143">PI6</text>
<text x="99.3" y="139.5">PI5</text>
<text x="106" y="141.2">74</text>
<text x="115.4" y="140.7">PI6</text>
<text x="99.3" y="146.5">PI7</text>
<text x="106" y="148.3">110</text>
<text x="106" y="144.7">101</text>
<text x="115.4" y="147.7">PI8</text>
<text x="115.4" y="144.2">PI7</text>
<text x="163.9" y="148">Beep</text>
<text x="268.2" y="147.7">ADCIN2</text>
<text x="300.6" y="147.7">PA5</text>
<text x="48.3" y="154.8">PC1</text>
<text x="59.3" y="151.8">61</text>
<text x="59.3" y="155.3">67</text>
<text x="64.8" y="153.6">PC0</text>
<text x="99.3" y="153.6">PI9</text>
<text x="99.3" y="150">PI8</text>
<text x="106" y="155.3">11</text>
<text x="106" y="151.8">38</text>
<text x="115.4" y="154.8">PI10</text>
<text x="115.4" y="151.3">PI9</text>
<text x="48.3" y="161.9">PC3</text>
<text x="48.3" y="158.3">PC2</text>
<text x="59.3" y="158.9">64</text>
<text x="64.8" y="157.1">PC1</text>
<text x="64.8" y="160.6">PC2</text>
<text x="97.3" y="160.6">PI11</text>
<text x="97.3" y="157.1">PI10</text>
<text x="106" y="158.9">24</text>
<text x="115.4" y="158.3">PI11</text>
<text x="48.3" y="165.4">PC4</text>
<text x="59.3" y="162.4">82</text>
<text x="59.3" y="165.9">93</text>
<text x="64.8" y="164.1">PC3</text>
<text x="64.8" y="167.7">PC4</text>
<text x="48.3" y="172.4">PC6</text>
<text x="48.3" y="168.9">PC5</text>
<text x="59.3" y="169.4">65</text>
<text x="59.3" y="173">92</text>
<text x="64.8" y="171.2">PC5</text>
<text x="211.9" y="170.9">LED</text>
<text x="268.2" y="172.4">ADCIN3</text>
<text x="300.6" y="172.4">PB0</text>
<text x="48.3" y="179.5">PC8</text>
<text x="48.3" y="176">PC7</text>
<text x="59.3" y="176.5">44</text>
<text x="64.8" y="174.7">PC6</text>
<text x="64.8" y="178.3">PC7</text>
<text x="100.4" y="178.3">5V</text>
<text x="106" y="176.5">29</text>
<text x="115.4" y="179.5">+5V</text>
<text x="115.4" y="176">+5V</text>
<text x="200.8" y="174.9" transform="rotate(-90 200.8 174.9)">2</text>
<text x="204.3" y="174.9" transform="rotate(-90 204.3 174.9)">4</text>
<text x="48.3" y="183">PC9</text>
<text x="59.3" y="180">56</text>
<text x="59.3" y="183.6">28</text>
<text x="64.8" y="181.8">PC8</text>
<text x="64.8" y="185.3">PC9</text>
<text x="98.4" y="185.3">3V3</text>
<text x="100.4" y="181.8">5V</text>
<text x="106" y="183.6">30</text>
<text x="106" y="180">1</text>
<text x="115.4" y="183">+3.3V</text>
<text x="200.8" y="184.3" transform="rotate(-90 200.8 184.3)">1</text>
<text x="202.5" y="180.8" transform="rotate(-90 202.5 180.8)">12</text>
<text x="204.3" y="184.3" transform="rotate(-90 204.3 184.3)">3</text>
<text x="206.1" y="180.8" transform="rotate(-90 206.1 180.8)">34</text>
<text x="20.2" y="190.3">USART3_RX</text>
<text x="20.4" y="186.8">USART3_TX</text>
<text x="59.3" y="187.1">54</text>
<text x="59.3" y="190.6">26</text>
<text x="64.8" y="188.8">PC10</text>
<text x="98.4" y="188.8">3V3</text>
<text x="106" y="187.1">2</text>
<text x="115.4" y="186.5">+3.3V</text>
<text x="32" y="197.4">LED</text>
<text x="46.4" y="193.6">PC12</text>
<text x="59.3" y="194.1">27</text>
<text x="61.3" y="197.7">6</text>
<text x="64.8" y="192.4">PC11</text>
<text x="64.8" y="195.9">PC12</text>
<text x="115.4" y="197.1">GND</text>
<text x="115.4" y="193.6">GND</text>
<text x="64.8" y="199.4">PC13</text>
<text x="115.4" y="200.7">GND</text>
<text x="266.4" y="198.9">ADCIN4</text>
<text x="300.6" y="198.9">PB1</text>
<text x="48.3" y="207.7">PD2</text>
<text x="59.3" y="208.2">55</text>
<text x="115.4" y="207.7">GND</text>
<text x="115.4" y="204.2">GND</text>
<text x="48.3" y="214.8">PD4</text>
<text x="48.3" y="211.2">PD3</text>
<text x="59.3" y="211.8">75</text>
<text x="59.3" y="215.3">37</text>
<text x="64.8" y="210">PD2</text>
<text x="64.8" y="213.5">PD3</text>
<text x="115.4" y="214.8">GND</text>
<text x="115.4" y="211.2">GND</text>
<text x="20.4" y="218.5">USART2_TX</text>
<text x="59.3" y="218.8">62</text>
<text x="64.8" y="217.1">PD4</text>
<text x="64.8" y="220.6">PD5</text>
<text x="115.4" y="221.8">GND</text>
<text x="115.4" y="218.3">GND</text>
<text x="20.2" y="222.1">USART2_RX</text>
<text x="48.3" y="225.4">PD7</text>
<text x="59.3" y="222.4">42</text>
<text x="61.3" y="225.9">9</text>
<text x="64.8" y="224.1">PD6</text>
<text x="64.8" y="227.6">PD7</text>
<text x="115.4" y="225.4">GND</text>
<text x="46.4" y="232.4">PD13</text>
<text x="46.4" y="228.9">PD11</text>
<text x="59.3" y="229.4">90</text>
<text x="61.3" y="232.9">8</text>
<text x="64.8" y="231.2">PD11</text>
<text x="115.4" y="228.9">GND</text>
<text x="64.8" y="234.7">PD13</text>
<text x="96.1" y="238.2">VBAT</text>
<text x="106" y="236.5">32</text>
<text x="48.3" y="243">PE2</text>
<text x="59.3" y="243.5">80</text>
<text x="64.8" y="245.3">PE2</text>
<text x="95.9" y="245.3">NRST</text>
<text x="106" y="243.5">60</text>
<text x="48.3" y="250">PE4</text>
<text x="48.3" y="246.5">PE3</text>
<text x="57.3" y="247.1">108</text>
<text x="59.3" y="250.6">43</text>
<text x="64.8" y="248.8">PE3</text>
<text x="106" y="250.6">4</text>
<text x="48.3" y="257.1">PE6</text>
<text x="48.3" y="253.6">PE5</text>
<text x="59.3" y="254.1">47</text>
<text x="59.3" y="257.6">19</text>
<text x="64.8" y="252.3">PE4</text>
<text x="64.8" y="255.9">PE5</text>
<text x="93.4" y="252.3">BOOT0</text>
<text x="106" y="257.6">113</text>
<text x="115.4" y="257.1">GND</text>
<text x="64.8" y="259.4">PE6</text>
<text x="98" y="259.4">PAD</text>
</g>
<g font-size="3.2">
<text x="278.3" y="23">1</text>
<text x="317.1" y="23">1</text>
<text x="278.3" y="26.6">2</text>
<text x="317.1" y="26.6">2</text>
<text x="278.3" y="30.1">3</text>
<text x="278.3" y="33.6">4</text>
<text x="317.1" y="30.1">3</text>
<text x="317.1" y="33.6">4</text>
<text x="278.3" y="37.1">5</text>
<text x="278.3" y="40.7">6</text>
<text x="317.1" y="37.1">5</text>
<text x="317.1" y="40.7">6</text>
<text x="278.3" y="44.2">7</text>
<text x="278.3" y="47.7">8</text>
<text x="317.1" y="44.2">7</text>
<text x="317.1" y="47.7">8</text>
<text x="278.3" y="51.3">9</text>
<text x="317.1" y="51.3">9</text>
<text x="278.3" y="54.8">10</text>
<text x="317.1" y="54.8">10</text>
<text x="315.3" y="70.7">10</text>
<text x="315.3" y="77.7">8</text>
<text x="315.3" y="74.2">9</text>
<text x="315.3" y="81.2">7</text>
<text x="315.3" y="88.3">5</text>
<text x="315.3" y="84.8">6</text>
<text x="315.3" y="95.4">3</text>
<text x="315.3" y="91.8">4</text>
<text x="315.3" y="98.9">2</text>
<text x="315.3" y="102.4">1</text>
<text x="97.3" y="195.9">GND</text>
<text x="106" y="197.7">98</text>
<text x="106" y="194.1">112</text>
<text x="97.3" y="203">GND</text>
<text x="97.3" y="199.4">GND</text>
<text x="106" y="201.2">85</text>
<text x="97.3" y="206.5">GND</text>
<text x="106" y="208.2">70</text>
<text x="106" y="204.7">84</text>
<text x="97.3" y="213.5">GND</text>
<text x="97.3" y="210">GND</text>
<text x="106" y="215.3">53</text>
<text x="106" y="211.8">57</text>
<text x="97.3" y="220.6">GND</text>
<text x="97.3" y="217.1">GND</text>
<text x="106" y="218.8">36</text>
<text x="97.3" y="227.6">GND</text>
<text x="97.3" y="224.1">GND</text>
<text x="106" y="225.9">25</text>
<text x="106" y="222.4">31</text>
<text x="97.3" y="231.2">GND</text>
<text x="106" y="229.4">3</text>
</g>
</svg>
